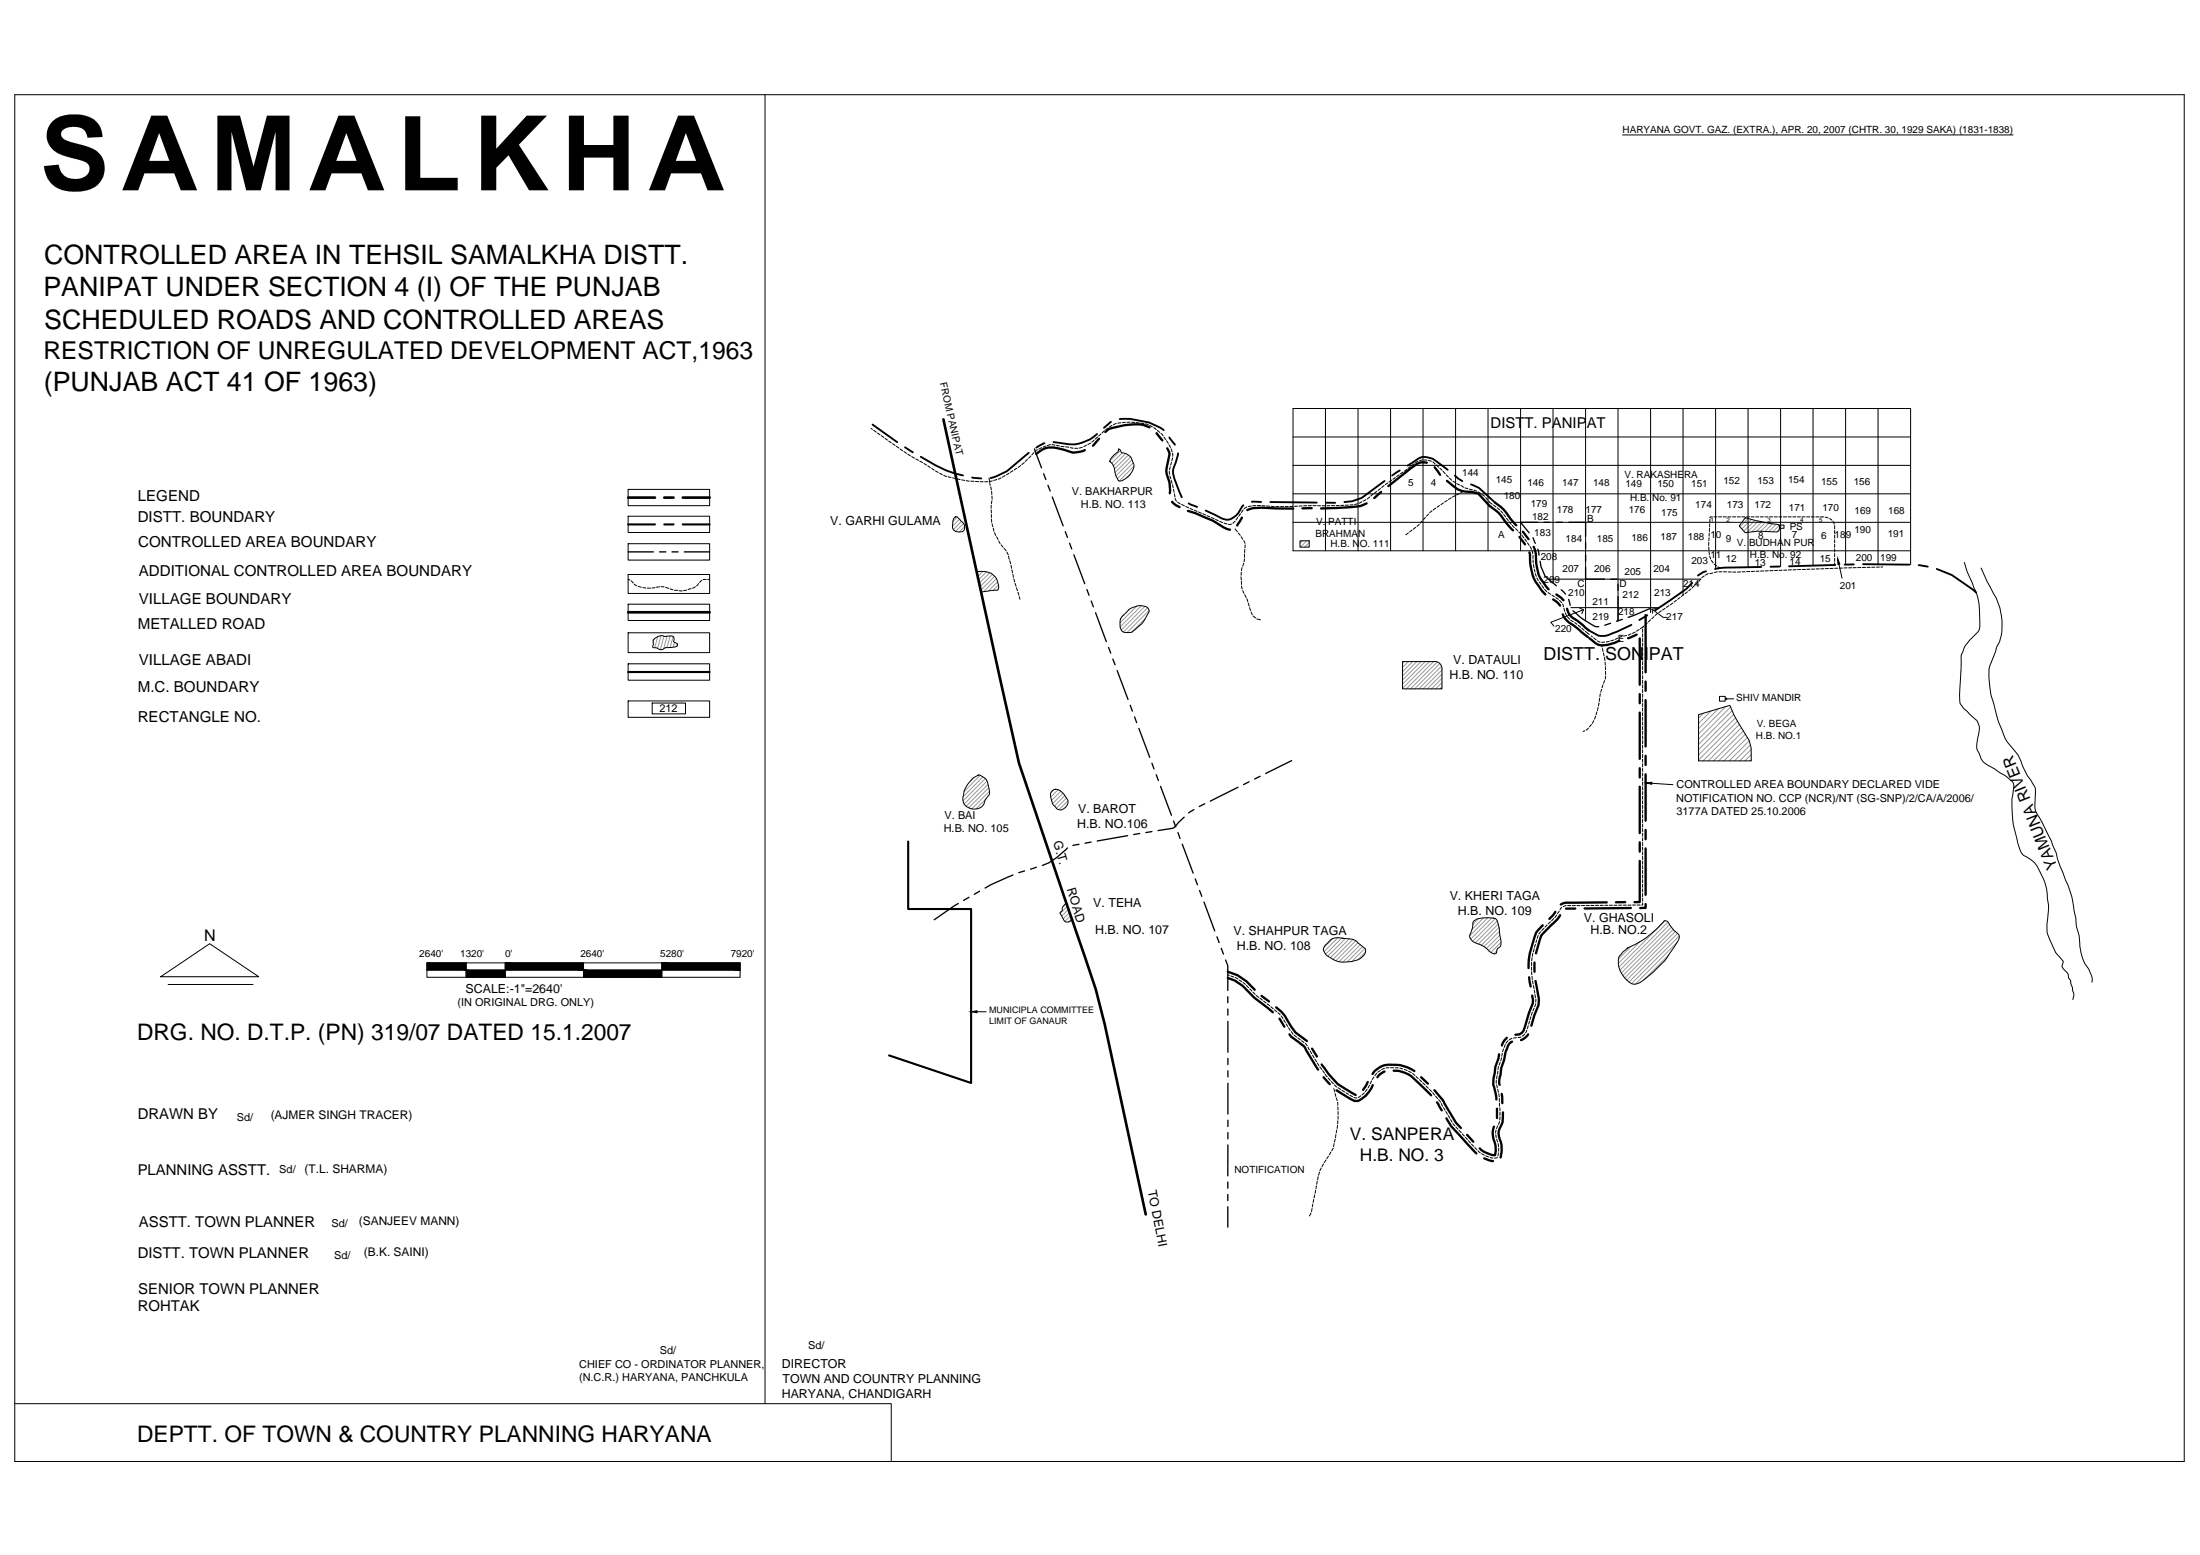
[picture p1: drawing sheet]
<svg xmlns="http://www.w3.org/2000/svg" width="841mm" height="594mm" viewBox="0 0 841 594" stroke-linecap="round" stroke-linejoin="round" font-family="sans-serif">
<!-- layer: Distric Boundary -->
<g fill="none" stroke="#000" stroke-width=".72">
<path d="M333.6 162.2l9.4 6.7M346 170.9l3 1.9M352 174.5a43.6 43.6 0 0 0 16.1 7.1M393.2 173l-8.3 7-4.2 2.1-2.1 .5M399.3 169.3l-3.1 1.7M419.4 165.8a14.9 14.9 0 0 1-14.7 3.3l-2-.2M424.7 161.1l-2.7 2.3M428 160.1l.9-.1a26.3 26.3 0 0 1 15.8 4.2l.2 .1M447 167.1l2.2 2.8M450.3 173.2l-.8 3.5a6.5 6.5 0 0 0-.5 6.2l2.8 7.1M535.1 179.7l-2.9 2M538.1 177.9l1.7-1a6.7 6.7 0 0 1 9.3-.6l4.3 3.2"/>
<path d="M371.6 182.4l3.5 .4M454.4 192.3l3.2 1.4M475.3 193l-.4 .4a6.8 6.8 0 0 1-6.3 5.1l-1.4-.4-6.3-3M478.6 191.7l3.5 .1M485.6 191.8l17.8 .2M506.9 192.1h3.5M529.3 183.8l-8.8 6.4-3.6 1.3-3 .3M556.2 181.7l2.8 2.1M562.3 185.1l3.1 1.3 6.1 5.6M652.2 218.3l-1.2 .3-1.9 1.3M673.3 216.6l-14.1 .3-3.6 .5M680.4 216.4l-3.6 .1"/>
<path d="M701.6 215.8l-17.7 .6M708.7 215.6l-3.5 .1M712.2 215.5l17.7 .2M733.5 215.9l3.5 .6M740.4 217.4l5.8 2.3 9.3 6.7M623.7 238.7l-5.6 2.6a11.7 11.7 0 0 1-7 1.6l-3.7-2.1M629.7 235.1l-3 1.8M646.9 222.7l-2.2 2.3-12 8.2"/>
</g>
<!-- layer: ADDITIONAL CONTROLLED AREA BOUNDARY -->
<g fill="none" stroke="#000" stroke-width=".51">
<path d="M395.4 171.5l2.8 7.3M399 181l.8 2.2M400.6 185.4l.9 2.2M402.3 189.9l4.1 11M587.9 199.5h-6.6l3.3 4.1M590.3 199.5h2.3M595 199.5h2.3M599.7 199.5h6.4v5.4M240.1 210.8h9.7M252.2 210.8h2.3M256.9 210.8h2.3M261.6 210.8h9.7"/>
<path d="M407.2 203.1l.9 2.2M408.9 207.5l.8 2.2M410.5 211.9l4.2 11.1M586 205.4l.9 2.2M587.9 209.8l.5 2.3M588.7 214.4l.4 2 1.6 3.8 4.3 3.6M606.1 216.7v4.6h7.3M606.1 207.3v2.3M606.1 212v2.4M415.5 225.2l.8 2.2M417.2 229.6l.8 2.2M418.8 234.1l4.1 11"/>
<path d="M596.8 225.3l1.7 1.7M599.7 229l.6 2.3M601.3 233.4a29.8 29.8 0 0 0 9 6h.9M615.7 238.1l-2.2 .8M615.8 221.3h2.3M618.5 223.2v2.3M618.5 227.9v9.3M620.2 236.6l-2.2 .7M631 232.4l-8.6 3.5M423.8 247.3l.8 2.2M425.4 251.8l.9 2.2M427.1 256.2l4.1 11"/>
<path d="M432.1 269.4l.8 2.3M433.7 273.9l.8 2.2M435.4 278.3l4.1 11M440.4 291.6l.8 2.2M442 296l.8 2.2M477.5 298.7l-2.1 1M481.7 296.6l-2.1 1M493.7 290.6l-9.9 4.9M431.1 319.3l-11.6 2M435.7 318.4l-2.3 .4M440.4 317.7l-2.4 .4M443.7 300.4l4.1 11.1"/>
<path d="M448.6 313.7l.9 2.2M450.3 318.1l.8 2.2M452.7 312.2l-2.2 2.1a4.3 4.3 0 0 1-2.3 2.2l-5.5 .8M456.4 309.3l-2 1.3M460.6 307.1l-2.2 1M473.3 300.8l-10.6 5.3M387.2 334.3l-8.5 3.8-2.1 1.2M391.7 332.7l-2.3 .7M396.2 331.3l-2.2 .7M408.1 324a26.5 26.5 0 0 1-9.6 6.7M412.5 322.6l-2.4 .4M417.1 321.7l-2.3 .4"/>
<path d="M452 322.5l4.1 11.1M456.9 335.8l.9 2.2M366.3 345.2l-9.2 6.2M370.4 342.8l-2 1.2M374.5 340.5l-2 1.2M458.6 340.2l.8 2.2M460.3 344.6l4.1 11.1M465.2 357.9l.9 2.2M466.9 362.3l.8 2.2M468.5 366.8l.9 2.1v9.5M469.4 380.8v2.3M469.4 385.5v2.3"/>
<path d="M469.4 390.2v11.8M469.4 409.1v2.4M469.4 404.4v2.3M469.4 413.8v11.8M469.4 437.4v11.8M469.4 428v2.3M469.4 432.7v2.4M469.4 451.6v2.4M469.4 456.3v2.4M469.4 461v7.8"/>
</g>
<!-- layer: VILLAGE ABADI -->
<g fill="none" stroke="#989898" stroke-width=".38">
<path d="M428.3 172.1l-4 4M429 173l-4 4M430.3 173.3l-4.7 4.7M431.3 173.9l-5.2 5.2M432.2 174.6l-5.9 5.9M432.7 175.7l-6.1 6.1M433.2 176.8l-6 6.1M433.5 178.1l-5.6 5.7M366 197.6l-1.7 1.7M366.8 198.4l-2.7 2.6M367.6 199.2l-3.1 3.1M432.1 181.1l-1.4 1.4"/>
<path d="M668.3 198.1l-3.1 3.1M668.5 199.5l-2.6 2.6M669.6 198.4l-1.2 1.1M670.2 199.5l-2 2M670.8 198.8l-.8 .7M671.8 199.5l-3.6 3.6M672.1 199.1l-.5 .4M673.4 199.5l-3.7 3.7M673.5 199.3l-.3 .2M674.9 199.6l-3.4 3.3M676.2 199.9l-3.1 3.1M368.4 200l-3.1 3"/>
<path d="M368.7 201.2l-2 2M374 218.3l-.5 .6M375.7 218.3l-1.9 1.9M377.1 218.5l-3.1 3.1M378.3 218.8l-4 4.1M379.4 219.4l-4.8 4.8M498 206.6l-1 1M499.5 206.6l-2.4 2.4M500.5 207.3l-1.8 1.7M500.5 208.9l-.1 .1M668.2 201.3l-1.6 1.6M668.2 202.9l-.5 .5"/>
<path d="M677.6 200.1l-2.9 3M679 200.3l-2.8 2.8M680.1 202.3l-.8 .9M680.2 200.7l-2.5 2.5M380.3 220.2l-5.4 5.3M380.9 221.1l-4.9 4.9M381.4 222.3l-3.6 3.5M381.5 225.3l-.1 .1M381.7 223.5l-2 2M429.6 234.9l-.8 .8M431.7 232.8l-.5 .5M434.5 231.6l-6.3 6.3"/>
<path d="M436.3 231.4l-8.1 8.1M437.7 231.7l-9.1 9M437.8 236.4l-5.2 5.1M438.7 232.2l-9.2 9.3M439.3 233.2l-8.5 8.5M250 244.2l-.3 1.2M251.4 243.2l-1.1 4.3M252.7 242.9l-1.3 4.8M253.8 243.1l-1.4 5.1M255 243.1l-1.3 4.8M256.2 243l-1.2 4.4M257.3 243.1l-1.1 4.3"/>
<path d="M257.9 245.4l-.5 1.9M258.9 246l-.3 1M536.8 252.8l-.6 .6M538.4 252.8l-2.2 2.2M540 252.8l-3.8 3.8M541.6 252.8l-5.4 5.4M543.2 252.8l-7 7M544.8 252.8l-8.6 8.6M546.4 252.8l-10.2 10.2M548 252.8l-10.4 10.4M549.5 252.9l-10.3 10.3M550.4 253.5l-9.6 9.7"/>
<path d="M551.1 254.5l-8.7 8.7M551.2 255.9l-7.2 7.3M551.2 257.5l-5.6 5.7M551.2 259.2l-4 4M551.2 260.8l-2.4 2.4M551.2 262.4l-.8 .8M651.2 272.5l-1.9 1.9M654 271.6l-4.7 4.8M656.9 270.8l-7.6 7.6M659.7 269.9l-10.4 10.5M661.6 270.1l-12.3 12.3M662.1 271.5l-12.8 12.9"/>
<path d="M662.7 273l-13.4 13.4M663.5 274.3l-14.2 14.1M664.2 275.5l-14.9 14.9M664.9 276.8l-13.9 13.9M665.7 278l-12.7 12.7M666.5 279.3l-11.5 11.4M372.2 297.1l-1 1M374.7 296.2l-6.1 6.2M375.7 296.8l-7.5 7.6M376.7 297.4l-8.6 8.6M377.3 298.4l-8.7 8.8M377.7 299.7l-8.4 8.3"/>
<path d="M667.2 280.5l-10.2 10.2M668 281.8l-9 8.9M668.7 283l-7.7 7.7M669.1 284.6l-6.1 6.1M669.4 286.3l-4.4 4.4M669.5 288.3l-2.4 2.4M669.5 290.3l-.4 .4M376.9 305.3l-3.8 3.8M378 301l-7.7 7.6M378.2 302.3l-6.7 6.7M402.9 301.7l-1.2 1.2M404.5 301.7l-2.8 2.8"/>
<path d="M405.5 302.2l-3.5 3.6M406.3 303.1l-3.9 3.9M407 303.9l-3.9 4M407.7 304.9l-3.9 3.9M408.3 305.9l-3.4 3.4M407.6 345l-1 1M408.1 346.2l-2.8 2.8M408.5 347.4l-2.6 2.6M408.9 348.6l-2.4 2.5M409.3 349.8l-2.2 2.2M409.7 351l-1.2 1.2M509.5 358.6l-3.4 3.4"/>
<path d="M511.4 358.3l-5.2 5.2M512.9 358.4l-6.2 6.2M514.4 358.5l-6.8 6.8M515.8 358.7l-7.2 7.2M517.2 358.9l-7.6 7.6M518.3 359.4l-7.6 7.6M565.2 350.9l-2.2 2.2M567.1 350.7l-4.4 4.4M568.8 350.6l-7 7M570.3 350.7l-8.1 8.1M571.6 350.9l-8.6 8.7M572.4 351.8l-8.4 8.4"/>
<path d="M572.7 353l-7.5 7.7M573.1 354.3l-6.8 6.8M573.2 355.8l-5.9 5.9M573.4 357.2l-5.1 5.2M573.6 358.5l-4.5 4.7M627 359.7l-8.3 8.3M636.6 351.7l-17.7 17.7M637.6 352.3l-18.3 18.4M638.3 353.3l-18.5 18.4M639 354.2l-18.5 18.5M639.6 355.1l-18.5 18.5M640.4 355.9l-18.5 18.5"/>
<path d="M641.2 359.9l-16 16.1M641.3 356.6l-18.6 18.6M641.9 357.6l-18.1 18.2M519.1 360.2l-7.2 7.2M520 360.9l-6.7 6.7M520.9 361.6l-5.9 5.9M521.8 362.3l-4.9 5M522 363.7l-3 3M572.2 363.2l-1.2 1.2M573.8 360l-3.9 3.9M623.6 361.5l-4.8 4.9M637.9 364.8l-9.5 9.5"/>
</g>
<!-- layer: CONTROLLED AREA BOUNDARY -->
<path d="M360.7 160.2l28.8 131.3 29.4 86.4 3.4 13.5 15.7 72.6M240.1 233.9h31.2" fill="none" stroke="#000" stroke-width="1"/>
<!-- layer: M.C. BOUNDARY -->
<path d="M240.1 256.7h31.2M347.2 321.5v25.8h24v66.5l-31.3-10.6" fill="none" stroke="#000" stroke-width=".8"/>
<!-- layer: CONTROLLED AREA BOUNDARY -->
<g fill="none" stroke="#000" stroke-width=".89">
<path d="M414.7 171.9l-.5 .3a7.7 7.7 0 0 1-6.1 .1l-2.2-.7a9.3 9.3 0 0 0-9.8 1.8M420.1 167.6l-2.3 2.7M439.4 163.3a14.6 14.6 0 0 0-10.8-.6l-4.7 1.2-1.4 1.1M442.1 165.5l2.2 2.8M446.2 171.3l.2 .4a3.3 3.3 0 0 1 .3 3.6l-.8 4 .1 1.9a13.4 13.4 0 0 1 1.3 6.9l-.1 .4M545.4 176.8a4.8 4.8 0 0 0-4.8 1.2l-9.9 7.7M548.4 178.5l2.1 2.9M448.1 191.7l1.4 1.3 1.4 .7M454.1 195.2a62.4 62.4 0 0 1 14.7 6.8l1.4 .4M474.8 197.8l-1.8 3M494.4 194.3l-12.2-.3-3 .1-2.4 .8M501.5 194.2h-3.6"/>
<path d="M522.4 192.3l-2.3 1-2.3 .3-12.8 .7M528 187.9l-2.7 2.4M553.1 183.7l3 2.4a12 12 0 0 0 7.1 2l2 .6a31.9 31.9 0 0 0 7.8 7.3l2.7 3.7 2.7 2.9M571.5 192a16.7 16.7 0 0 1 6 6.3l2.1 2.4M580.9 205.1l2.1 2.9M582.2 203.1l2.1 2.9M584.7 211.1l.2 .8a18.6 18.6 0 0 0 5.9 15.2M586.3 208.9a8.4 8.4 0 0 1 .9 4.5 15.7 15.7 0 0 0 4.8 11.8M593.7 229l1.6 1.1 1.1 1.3M595 227.1l1.8 1.3 .9 .9M597.4 234.7a7.4 7.4 0 0 0 4.2 4.3l5.4 4.4M599.1 232.6a5.9 5.9 0 0 0 3.8 4.5l4.5 3.7"/>
<path d="M629.1 235v21.9M607.6 243.8l1.1 .9a6.3 6.3 0 0 0 7.6 1.2l2.7-1.1M625.7 242.4l-3.3 1.4M626.8 243.9v17.7M626.8 265.2v3.5M626.8 272.2v17.7M629.1 260.4v3.5M629.1 267.5v17.7M626.8 293.5v3.5M629.1 288.7v3.6M629.1 295.8v17.7M626.8 300.6v17.7"/>
<path d="M629.1 317.1v3.5M626.8 328.9v15.7l-1.9 .1M626.8 321.8v3.6M629.1 324.1v17.8M589.8 353.5a11 11 0 0 0-4 7.2 23.4 23.4 0 0 0-1.5 9.2M594.6 348.3l-2.3 2.8M596.4 349.7l-1.1 1.6-4.5 4.4a7.4 7.4 0 0 0-2.8 5.6l-.8 2.9M602.2 347.1l-3.5 .1M614.2 344.7l-12.8 .2a5.9 5.9 0 0 0-4.7 .7M621.3 344.7h-3.6M623.5 346.9l-17.7 .2M629.1 345.4v1.5h-2.1"/>
<path d="M469.4 373.6l2.6 1 3 2 4.5 4.6 7.1 5.5M469.4 371.2l3.6 1.4 3.5 2.3 3.2 3.2M584.6 373.4l.5 3.5M586.6 367.7v3.5M587 374.8a31.5 31.5 0 0 1 1.2 9l-1.6 4-1.2 4.1M482.3 380.5l2.8 2.1M487.9 384.8a18 18 0 0 1 5.6 7.3l1.7 2.3 4.4 3.3M489.1 389.2l1.9 3M492.9 395.2l.7 .9 3.1 2.2a4.9 4.9 0 0 1 2.6 2.9l4.6 7.5M576 396.5l-.9 1-1 1.9M578 398a3.1 3.1 0 0 0-1.7 2.2l-2.4 7.9-.7 4.4 .1 2M584.2 395.2l-1 1.2-1.7 1"/>
<path d="M585.7 380.4l.2 3-1.4 3.7-1.6 5.2a3.3 3.3 0 0 1-3.6 3M501.6 400.6l1.8 3M505.3 406.7l2.5 3.5a17.2 17.2 0 0 0 7.2 6.2l3.3 1.9M506 411.6l2.4 2.6M522.9 413.4l-1.8 3M524.8 414.6l-1.5 2.5a7.5 7.5 0 0 1-4.9 3.5l-2-.7-5.5-3.4M529.3 409.3l-1.6 1-1.1 1.3M532.8 409.1a12.1 12.1 0 0 1 6.6 1.9l7.7 7.5M540.7 409.2a14.5 14.5 0 0 0-12.4-1.9 8.4 8.4 0 0 0-3.6 3M543.3 411.6l2.6 2.4M548.4 416.5l.1 .1a26.3 26.3 0 0 1 5.4 7.8l2.7 4.5 1.9 2M573.1 402.8l-.3 1.6-1.2 3.2-.7 4.6a7 7 0 0 0 .6 4.4l.5 3.5"/>
<path d="M574.1 417.9l.2 3.6M549.4 421.2l1.8 3M552.9 427.3l1.9 3 9.6 10.4M560.8 433.6l2.4 2.6M571.1 430.4a8.4 8.4 0 0 0 .5 6.6l.2 2.8-.2 1.5a9.6 9.6 0 0 1-5.9-2.6M572.3 423.6v3.5M574.6 425l-.1 .9a7.7 7.7 0 0 1-1.4 5.6 6.4 6.4 0 0 0 .7 4.9 10.9 10.9 0 0 1-.2 5.8M567.4 442.5l3.4 1.1"/>
</g>
<!-- layer: Village Boundary -->
<g fill="none" stroke="#000" stroke-width=".38">
<path d="M333 163.7l.5 .3M334 164.4l1 .7M335.4 165.4l1 .7M336.9 166.4l.9 .7M338.3 167.5l1 .6M339.7 168.5l1 .7M341.2 169.5l1 .7M342.7 170.5l.9 .7M344.1 171.6l1 .6M345.6 172.5l1 .7M347 173.6l1 .5M348.5 174.4l1.1 .6"/>
<path d="M350.1 175.3l1 .6M351.6 176.2l1.1 .5M353.2 177.1l1 .6M354.7 178l1 .6M356.2 179l.9 .6M357.6 179.9l1.1 .6M387.2 179.8l-1 .7M388.7 178.9l-1 .6M390.2 177.9l-1 .6M391.6 176.7l-1 .8M392.8 175.5l-.9 .8M394.1 174.2l-.9 .9"/>
<path d="M395.2 172.9l-.8 .9M396.6 171.8l-.9 .7M398.2 171.1l-1.1 .5M399.9 170.4l-1.1 .4M401.5 169.9l-1.1 .3M402.1 169.9l1.2 .1M403.9 170.2l1.1 .2M405.6 170.5l1.2 .2M407.3 170.7l1.2 .2M409.1 171l1.2 .2M410.9 171.3h1.1M413.7 170.9l-1.1 .3"/>
<path d="M415.3 170.1l-1 .5M416.9 169.3l-1 .5M418.3 168.1l-.9 .8M419.6 166.9l-.9 .9M420.9 165.8l-.9 .8M422.2 164.6l-.9 .8M423.6 163.5l-.9 .7M425.1 162.5l-1 .7M426.7 161.8l-1.1 .4M428.5 161.5l-1.2 .2M430.2 161.4l-1.2 .1M432 161.3h-1.2"/>
<path d="M432.6 161.3l1.2 .1M434.3 161.4l1.2 .2M436.1 161.7l1.2 .2M437.8 162l1.2 .2M439.5 162.5l1 .6M441 163.4l1 .7M442.4 164.5l1 .7M443.8 165.6l.8 .8M444.9 166.9l.7 1M446 168.4l.6 1M446.9 169.9l.6 1M447.4 178.3l-.3 1.2"/>
<path d="M447.7 171.5l.4 1.1M447.8 176.6l-.3 1.1M448.2 173.1l.1 1.2M448.3 174.9l-.4 1.2M537.8 179.3l-1 .7M539.2 178.3l-1 .7M540.6 177.2l-1 .7M542.1 176.2l-1 .7M543.8 175.7l-1.2 .4M544.3 175.8h1.2M546.1 175.8l1.1 .5M547.8 176.5l.9 .8"/>
<path d="M549.1 177.7l.9 .8M550.4 178.8l.9 .8M359.2 180.8l1 .5M360.8 181.6l1.1 .4M362.4 182.1l1.2 .3M364.2 182.6l1.1 .2M365.9 183l1.1 .2M367.6 183.3l1.2 .2M369.4 183.6l1.1 .2M371.1 183.8l1.2 .1M372.9 183.9l1.2 .1M374.7 184l1.1 .1"/>
<path d="M376.4 184.1h1.2M378.1 182.7l.2 1M378.3 184.3l.2 1.1M378.7 186l.3 1.1M378.9 194.8l.1 1.2M378.9 193v1.2M379 196.6v1.1M379 198.3l.1 1.2M379.1 187.7l.1 1.2M379.2 189.5l.1 1.2M379.2 191.3l-.2 1.1M379.4 183.7l-1.2 .3"/>
<path d="M381.1 183.2l-1.2 .3M382.7 182.6l-1.1 .4M384.2 181.7l-1 .6M385.8 180.8l-1.1 .6M447 180.1l.1 1.1M447.2 181.8l.4 1.1M447.7 183.5l.3 1.1M448.2 185.2l.3 1.1M448.6 186.9l.2 1.2M449 188.7l.2 1.1M449.3 190.4l.5 1.1M450.2 191.8l1 .7"/>
<path d="M451.7 192.7l1.1 .5M453.3 193.5l1.1 .5M454.9 194.3l1.1 .4M456.5 194.9l1.1 .5M458.2 195.6l1.1 .5M459.8 196.3l1.1 .5M461.4 197l1.1 .5M463.1 197.7l1.1 .5M464.7 198.4l1 .6M466.3 199.2l1.1 .4M467.9 199.8l1.2 .4M472.2 199.1l-.9 .8"/>
<path d="M473.2 197.7l-.7 1M474.2 196.2l-.7 1M475.2 194.8l-.6 1M476.6 193.7l-1 .6M478.3 193.3l-1.1 .2M478.9 193.2h1.2M480.7 193.2h1.2M482.4 193.2l1.2 .1M484.2 193.3l1.2 .1M486 193.4l1.1 .1M487.7 193.5h1.2M489.5 193.5h1.2"/>
<path d="M491.3 193.5h1.2M494.3 193.4l-1.2 .1M496 193.4h-1.2M497.8 193.3l-1.2 .1M499.5 193.2h-1.1M500.1 193.2h1.2M501.9 193.2h1.2M503.7 193.2h1.1M505.4 193.2h1.2M508.4 193.2h-1.2M510.2 193.2h-1.2M512 193.1l-1.2 .1"/>
<path d="M512.5 193.1h1.2M515.5 193h-1.2M517.2 192.9h-1.1M519 192.5l-1.2 .2M520.6 191.7l-1.1 .6M522.2 190.9l-1.1 .6M523.6 189.9l-.9 .8M524.9 188.8l-.9 .7M526.3 187.7l-.9 .7M527.7 186.6l-.8 .8M529.1 185.5l-.9 .8M530.6 184.5l-1 .7"/>
<path d="M532 183.4l-1 .7M533.5 182.4l-1 .7M534.9 181.4l-1 .7M536.3 180.4l-.9 .6M543.7 199l-.8 .8M544.9 197.7l-.8 .8M546.1 196.4l-.7 .8M547.4 195.1l-.9 .8M548.9 194.1l-1 .7M550.3 193.2l-1 .6M551.7 180.1l.8 .9M551.8 192.1l-1 .7"/>
<path d="M552.8 181.4l.9 .8M553.3 191.2l-1 .6M554.1 182.7l.9 .8M554.8 190.2l-1.1 .6M555.4 183.8l1 .5M556.3 189.3l-1 .6M556.9 184.8l1.1 .5M557.9 188.5l-1.1 .6M558.5 185.5l1 .7M559.4 187.7l-1 .5M560 186.4l1.1 .3M561.7 186.9l1.2 .2"/>
<path d="M563.4 187.3l1.1 .4M565.1 187.9l1 .7M566.6 188.9l.9 .7M567.9 190.1l.8 .9M569.1 191.4l1.4 1.2M571 193l.9 .7M572.4 194l.9 .8M573.7 195.2l.8 .9M574.9 196.5l.6 1M575.9 198l.7 1M577 199.4l.7 .9M653.7 198.3l-.1 1.2"/>
<path d="M654.6 197.5h-.9v.3M655.2 197.5h1.2M657 197.5h1.2M658.8 197.5h1.1M660.5 197.5h1.2M662.3 197.5h1.2M664.1 197.5h1.1M665.8 197.5h1.2M667.6 197.5h1.2M669.4 197.5h1.2M671.2 197.5h1.2M672.9 197.5h1.2"/>
<path d="M674.7 197.5h1.2M676.5 197.5h1.1M678.2 197.5h1.2M680 197.5h1.2M681.8 197.5h1.2M683.6 197.5h1.2M685.3 197.5h1.2M687.1 197.5h1.2M688.9 197.5h1.1M690.6 197.5h1.2M692.4 197.5h1.2M694.2 197.5h1.2"/>
<path d="M696 197.5h1.1M697.7 197.6l1.2 .3M699.4 198.1l.9 .7M700.8 199.2l.4 1.1M240.1 219.5h31.2v7.2h-31.2zM379.2 200.1l.3 1.1M379.7 201.8l.3 1.1M380.2 203.5l.5 1.1M381 205.1l.5 1M381.8 206.7l.5 1M382.7 208.1l.8 1M383.9 209.5l.7 .9"/>
<path d="M384.9 210.9l.5 1.1M385.5 212.5l.3 1.2M386 214.2l.3 1.2M386.5 216l.2 1.1M386.8 217.7l.3 1.1M387.2 219.4l.2 1.2M470.8 200.2l-1.2 .1M472.2 202l.8 1.2M473.4 203.7l.7 .8M474.4 205l.7 1M474.5 218.6l-.1 1.2M474.8 216.9l-.2 1.1"/>
<path d="M475.5 206.5l.4 1.1M475.5 215.2l-.4 1.1M475.7 213.5l-.1 1.2M475.8 211.7v1.2M475.9 209.9l-.1 1.2M476 208.2l-.1 1.1M538.4 203.6l-1 .7M539.8 202.5l-.9 .7M541.2 201.5l-.9 .7M542.6 200.3l-.9 .8M578.1 200.7l.8 .9M579.4 202l.8 .8"/>
<path d="M580.6 203.2l.9 .8M581.8 204.5l.7 1M582.9 205.9l.7 1M583.9 207.4l.7 1M584.9 208.8l.6 1.1M585.7 210.4l.2 1.2M586 213.9l.1 1.2M586 212.2v1.1M586.2 215.7l.2 1.2M586.5 217.4l.3 1.2M586.9 219.1l.4 1.1M653 219.2l-1 .5"/>
<path d="M653.2 208.9l.1 1.2M653.3 207.2l-.1 1.2M653.3 210.7l.1 1.2M653.3 205.4v1.2M653.4 203.7l-.1 1.1M653.5 201.9v1.2M653.6 212.5l.4 1.1M653.6 200.1v1.2M654.2 214.1l.7 .9M654.8 218.9l-1.2 .2M655.3 215.5l1 .7M656.5 218.5l-1.1 .2"/>
<path d="M656.7 216.6l.7 .4M658.3 218.4l-1.2 .1M658.9 218.5h1.2M660.7 218.5h1.2M662.4 218.6h1.2M665.4 218.5l-1.2 .1M667.1 218.4l-1.1 .1M668.9 218.3l-1.2 .1M670.7 218.3h-1.2M672.4 218.2l-1.1 .1M674.2 218.1l-1.2 .1M676 218l-1.2 .1"/>
<path d="M677.8 218h-1.2M679.5 217.9l-1.1 .1M681.3 217.8l-1.2 .1M683.1 217.8h-1.2M684.8 217.7h-1.1M686.6 217.7h-1.2M688.4 217.6h-1.2M690.1 217.5l-1.1 .1M691.9 217.5h-1.2M693.7 217.4l-1.2 .1M695.5 217.3l-1.2 .1M697.2 217.3h-1.1"/>
<path d="M699 217.2h-1.2M700.8 217.2h-1.2M701.3 200.9l.1 1.1M701.4 208v1.1M701.4 206.2v1.2M701.4 204.4v1.2M701.4 202.6v1.2M701.4 209.7v1.2M701.4 211.5v1.2M701.4 213.3v1.1M701.4 215v.8M702.5 217.1h-1.1"/>
<path d="M704.3 217l-1.2 .1M706.1 216.9l-1.2 .1M707.9 216.9h-1.2M709.6 216.9h-1.2M711.4 216.8l-1.2 .1M713.2 216.8h-1.2M714.9 216.7l-1.1 .1M716.7 216.7h-1.2M718.5 216.6l-1.2 .1M719.7 216.6h-.7M240.1 221.3l.7 .3M241.3 221.9l.8 .8"/>
<path d="M242.5 223.2l1 .6M244 224l1.1 .4M245.7 224.5l1.2 .1M247.5 224.7h1.1M250.4 224.5l-1.2 .2M252.2 224.2l-1.2 .2M252.7 224.1l1.2 .1M254.5 224.4l1.1 .4M256.1 224.9l1.2 .4M257.8 225.5l1.2 .1M259.6 225.7h1.2M262.5 225.4l-1.2 .3"/>
<path d="M264.2 224.9l-1.1 .3M265.8 224.2l-1 .5M267.1 223l-.8 .8M268.3 221.7l-.9 .8M270 221.4h-1.2M270.6 221.4l.7 .1M387.6 221.2l.3 1.1M388 222.9l.4 1.1M388.6 224.6l.3 1.1M389.1 226.3l.4 1.1M389.7 228l.2 .9M474.4 220.4l.1 1.2"/>
<path d="M474.6 222.1v1.2M474.7 223.9l.2 1.1M475.1 225.6l.4 1.1M475.8 227.2l.6 1M476.6 228.8l.4 1.1M477.2 230.4l.3 1.2M477.7 232.1l.4 1.1M478.3 233.8l.4 1.1M479.1 235.4l.9 .7M480.5 236.4l1.4 .4M587.5 220.8l.6 1M588.4 222.3l.7 1"/>
<path d="M589.5 223.8l.6 .9M590.5 225.2l.8 .8M591.8 226.4l1 .6M593.3 227.4l.9 .6M594.8 228.3l.9 .7M596.2 229.3l.8 .9M597.3 230.7l.4 1.1M597.9 232.4l.3 1.1M598.4 234.1l.5 1M599.2 235.6l.8 .9M600.4 236.9l1 .6M602 237.9l.9 .6"/>
<path d="M603.3 238.9l1 .7M627.9 239.8v-.2l-.8 .6M628.5 239.2l-.6 .4M629.7 238l-.8 .8M631 236.8l-.9 .8M632.3 235.6l-.8 .8M633.6 234.4l-.9 .7M635.1 233.4l-1 .6M636.5 232.4l-.9 .7M638 231.4l-1 .7M639.5 230.4l-1 .7M640.9 229.3l-.9 .7"/>
<path d="M642.3 228.2l-.9 .8M643.7 227.1l-.9 .8M645.1 226.1l-.9 .7M646.4 224.9l-.8 .8M647.8 223.7l-.9 .9M649 222.5l-.8 .8M650.2 221.2l-.8 .9M651.5 220l-.9 .8M604.7 240l.9 .8M606.1 241.2l1.5 1.2M608.3 242.9l.5 .4M609.2 243.7l1 .8"/>
<path d="M610.6 244.8l1.1 .5M612.3 246.5l.2 .7M612.6 247.8l.2 1.1M613 249.5l.2 1.1M613.3 251.2l.3 1.2M613.4 245.3l-1.1 .1M613.4 260l-.4 1.1M613.6 253l.1 1.2M613.7 254.7l.1 1.2M613.8 256.5v1.2M613.8 258.3l-.2 1.1M615.2 245l-1.2 .3"/>
<path d="M616.9 244.5l-1.1 .3M618.5 243.8l-1.1 .5M620.1 243.1l-1.1 .4M621.8 242.8l-1.1 .2M623.5 242.1l-1.1 .5M625.1 241.5l-1.1 .5M626.6 240.5l-1 .7M627.9 240.4v1.2M627.9 242.2v1.2M627.9 244v1.1M627.9 245.7v1.2M627.9 247.5v1.2"/>
<path d="M627.9 249.3v1.2M627.9 251v1.2M627.9 252.8v1.2M627.9 254.6v1.2M627.9 256.4v1.1M627.9 258.1v1.2M627.9 259.9v1.2M605.8 279.2l-.6 .2M607.2 278.2l-.8 .8M608.4 276.8l-.8 .9M609.3 275.3l-.6 1M610 273.7l-.5 1.1"/>
<path d="M610.5 272l-.4 1.1M610.9 270.3l-.3 1.1M611.3 268.5l-.2 1.2M611.5 266.8l-.2 1.2M611.8 265l-.2 1.2M612.3 263.3l-.4 1.1M612.8 261.6l-.3 1.1M627.9 261.6v1.2M627.9 263.4v1.2M627.9 265.2v1.2M627.9 267v1.2M627.9 268.8v1.1"/>
<path d="M627.9 270.5v1.2M627.9 272.3v1.2M627.9 274.1v1.1M627.9 275.8v1.2M627.9 277.6v1.2M627.9 279.4v1.2M627.9 281.2v1.1M627.9 282.9v1.2M627.9 284.7v1.2M627.9 286.5v1.1M627.9 288.2v1.2M627.9 290v1.2"/>
<path d="M627.9 291.8v1.2M627.9 293.6v1.1M627.9 295.3v1.2M627.9 297.1v1.2M627.9 298.9v1.1M627.9 300.6v1.2M627.9 302.4v1.2M627.9 304.2v1.1M627.9 305.9v1.2M627.9 307.7v1.2M627.9 309.5v1.2M627.9 311.3v1.1"/>
<path d="M627.9 313v1.2M627.9 314.8v1.2M627.9 316.6v1.1M627.9 318.3v1.2M627.9 320.1v1.2M627.9 321.9v1.2M627.9 323.7v1.2M627.9 325.4v1.2M627.9 327.2v1.2M627.9 329v1.1M627.9 330.7v1.2M627.9 332.5v1.2"/>
<path d="M627.9 334.3v1.2M627.9 336.1v1.1M627.9 337.8v1.2M627.9 339.6v1.2M587.5 359.1l-.4 1.1M588 357.4l-.4 1.1M589 356l-.8 .9M590.2 354.7l-.8 .8M591.5 353.4l-.9 .8M592.7 352.2l-.8 .8M594 350.9l-.9 .9M595.1 349.6l-.7 .9"/>
<path d="M596.1 348.1l-.7 1M597 346.7l-.6 .9M598.7 346l-1.1 .4M599.3 346h1.2M601.1 346h1.1M602.8 346h1.2M605.8 345.9l-1.2 .1M606.4 345.9h1.1M608.1 345.9h1.2M609.9 345.9h1.2M611.7 345.9h1.2M614.6 345.8l-1.1 .1"/>
<path d="M615.2 345.8h1.2M617 345.8h1.2M619.9 345.8h-1.1M620.5 345.8h1.2M622.3 345.8h1.2M624.1 345.8h1.1M625.8 345.8h1.2M627.9 344.9v.9h-.3M627.9 341.4v1.1M627.9 343.1v1.2M469.4 372.4l.6 .2M470.5 372.9l1.1 .4"/>
<path d="M472.2 373.5l1 .5M473.7 374.4l1 .6M475.2 375.4l.9 .7M476.5 376.5l.8 .8M477.7 377.8l.9 .8M479 379l.8 .9M585.5 371.2l.1 1.2M585.5 369.5v1.2M585.5 367.7v1.2M585.7 373l.1 1.2M585.7 365.9l-.2 1.2M585.9 374.8l.2 1.1"/>
<path d="M586 364.2l-.2 1.2M586.2 376.5l.2 1.1M586.5 378.2l.2 1.2M586.5 362.5l-.3 1.1M586.8 380l.2 1.2M587 360.8l-.4 1.1M480.2 380.3l1 .7M481.6 381.4l1 .7M483 382.5l1 .7M484.4 383.5l1 .7M485.8 384.6l.9 .8M487.2 385.8l.9 .7"/>
<path d="M488.5 386.9l.9 .8M489.8 388.2l.6 .9M490.7 389.6l.7 1M491.7 391.1l.6 1.1M492.6 392.7l.6 .9M493.6 394.1l.7 1M494.7 395.5l1 .7M496.2 396.5l.9 .7M497.6 397.6l.9 .7M499 398.6l.7 .9M575.5 399.1l-.5 1.1M576.5 397.6l-.8 1"/>
<path d="M578 396.7l-1.1 .6M579.7 396.4l-1.1 .2M581.5 396.1l-1.2 .3M582.9 395.1l-.9 .7M583.7 393.6l-.5 1M584.2 391.9l-.3 1.1M584.7 390.1l-.3 1.2M585.2 388.4l-.3 1.2M585.8 386.8l-.4 1.1M586.5 385.1l-.5 1.1M587.1 383.5l-.4 1.1M587.1 381.7v1.2"/>
<path d="M500 400l.6 1.1M500.9 401.6l.6 1M501.8 403.1l.6 1M502.7 404.7l.6 1M503.6 406.1l.6 1M504.5 407.7l.8 .9M505.6 409.1l.7 .9M506.6 410.5l.8 .9M507.8 411.9l.8 .9M508.9 413.2l.8 .8M509.9 415.9l.3 1.2M510.1 414.5l.9 .8"/>
<path d="M510.4 417.7l.2 1.2M510.8 419.4l.4 1.1M511.5 415.6l1 .6M513 416.5l1 .6M514.5 417.5l1 .6M516 418.4l1.1 .6M517.6 419.3l1.1 .2M520.2 418.6l-.9 .7M521.6 417.5l-.9 .7M522.7 416.1l-.8 .9M523.6 414.6l-.6 1M524.4 412.9l-.6 1.1"/>
<path d="M525.2 411.5l-.6 .9M526.3 410l-.7 1M527.7 409l-1 .6M529.3 408.2l-1.1 .4M531 407.9l-1.1 .1M531.6 407.9h1.2M533.4 408h1.2M535.1 408.1l1.2 .3M536.8 408.6l1.1 .4M538.5 409.3l1 .5M540 410.1l.9 .8M541.3 411.3l.9 .8"/>
<path d="M542.6 412.5l.9 .8M543.9 413.7l.9 .8M545.2 414.9l.8 .9M546.5 416.2l.8 .8M547.7 417.4l.7 1M548.8 418.8l.8 .9M572 412.7v1.2M572.1 414.5l.3 1.1M572.3 411l-.2 1.1M572.5 416.2l.3 1.1M572.6 409.2l-.1 1.2M572.9 407.5l-.2 1.1"/>
<path d="M573 417.9l.2 1.1M573.2 419.6v1.2M573.5 405.8l-.4 1.1M574 404.1l-.3 1.2M574.3 402.4l-.2 1.1M574.8 400.7l-.4 1.1M509.7 438.6l-.6 1.1M510 436.9l-.2 1.2M510.4 435.2l-.3 1.1M510.7 433.4l-.1 1.2M511 431.7l-.2 1.1M511.3 430l-.2 1.1"/>
<path d="M511.4 421.1v1.2M511.4 422.9l.1 1.1M511.4 428.2v1.2M511.5 424.6v1.2M511.5 426.4v1.2M550 420.1l.7 1M551 421.6l.5 1M551.8 423.1l.6 1.1M552.7 424.7l.7 1M553.6 426.2l.6 1M554.5 427.7l.6 1M555.4 429.2l.8 .9"/>
<path d="M556.6 430.6l.8 .8M557.8 431.9l.8 .8M559 433.2l.8 .8M560.2 434.5l.8 .9M561.4 435.8l.8 .9M562.5 437.1l.9 .9M563.8 438.4l.8 .8M565 439.7l.9 .8M571.8 433.5l.2 1.2M571.9 431.7l-.1 1.2M572.1 435.2l.4 1.2M572.6 430.1l-.5 1.1"/>
<path d="M572.7 436.9l.2 1.2M572.9 438.6v1.2M573.2 421.4v1.2M573.2 428.5l-.4 1.1M573.3 423.2l.1 1.2M573.4 426.7l-.1 1.2M573.4 424.9v1.2M501.9 460l-.2 1.1M502.2 458.2l-.2 1.2M502.6 456.5l-.3 1.2M502.9 454.8l-.2 1.1M503.2 453l-.1 1.2"/>
<path d="M503.6 451.3l-.2 1.1M503.9 449.5l-.2 1.2M504.4 447.8l-.3 1.2M505.1 446.2l-.5 1.1M505.9 444.7l-.5 1M506.9 443.2l-.7 .9M507.8 441.7l-.6 1M508.8 440.2l-.6 1M566.4 440.8l1 .5M568 441.6l1.1 .4M569.6 442.2l1.2 .3M572.4 442.1l-1.1 .4"/>
<path d="M572.8 440.4l-.1 1.2M501.2 463.4l-.6 1.2M501.6 461.7l-.2 1.2"/>
</g>
<!-- layer: River -->
<path d="M750.9 214.9l1.1 3.4 2.5 6.1a17.4 17.4 0 0 1 2.2 8.7l.1 4.6a4 4 0 0 1-1.3 4.3l-2.5 2.6a15.9 15.9 0 0 0-3.3 6l-.6 15.8a5.6 5.6 0 0 0 2.9 5.3l2.1 2.1a5.3 5.3 0 0 1 2.4 6.1l-.5 2.2a6.7 6.7 0 0 0 .9 6.5 5.9 5.9 0 0 0 4 4.2l2.7 1.8a18.5 18.5 0 0 1 6 4.6 16.1 16.1 0 0 1-.5 6v2.4a38 38 0 0 0 1.8 12.3 12.4 12.4 0 0 0 2.7 6.9 11.9 11.9 0 0 1 6.9 7.7 16.9 16.9 0 0 1 2.2 8.8 22.1 22.1 0 0 1-.2 9.9l.2 3.4 .8 2.2 2.4 5.2 2.9 3.3-.6 1.9 .5 .9 1.8 1.8 .3 1.7 .8 1v1.2l1.2 3.7-.4 2.4M757.4 217l2.2 5.1 2.2 4.1a24.1 24.1 0 0 1 3.5 15.2l-.1 .5a12.2 12.2 0 0 1-2 5.6l-2.2 6.1a9.5 9.5 0 0 0-.7 5.1l.8 6.8 1 3a71.4 71.4 0 0 0 5 14.5l.7 1a17.4 17.4 0 0 1 5.4 8.8l1.9 3.6 2.9 4.6 .1 2.2a16.1 16.1 0 0 0 0 6.5l.5 .9a73.9 73.9 0 0 1 6.5 13.3l1 2 .4 2.2 3.1 8.1a35.3 35.3 0 0 1 3.5 12.9l.5 1.6 .1 2.9 .8 2.9a11.8 11.8 0 0 1 .6 5.2 15.9 15.9 0 0 0 3.4 8.6l1.3 3.3-.1 1.7" fill="none" stroke="#000" stroke-width=".38"/>
<!-- layer: VILLAGE ABADI -->
<g fill="none" stroke="#000" stroke-width=".38">
<path d="M427.6 171.6l.5 .1a1.44 1.44 0 0 0 1.6 1.4 4.5 4.5 0 0 1 3.6 3.8 6 6 0 0 1-4.2 6.6l-.7 .3a1.87 1.87 0 0 1-1.7-1.8l-.8-3.5-.8-1.5-.8-.7 .7-1.6 2.5-2.3zM364.6 198.1l.6-.6a2.17 2.17 0 0 1 2.1 1.5 2.44 2.44 0 0 1 .5 4.1 2.58 2.58 0 0 1-2.8-.3 2.58 2.58 0 0 1-.8-2.8zM667.2 197.8a59.2 59.2 0 0 0 12.3 2.5 1.53 1.53 0 0 1 .2 2.7l-.7 .2-7.2-.3-4.6 .6-2.3-2.6zM373.4 218.3a7.7 7.7 0 0 1 7 2 5.4 5.4 0 0 1 1.1 5.1l-6.5 .8M497 206.6h3.5v2.4h-3.5zM680.1 200.6h1.9v1.2h-1.7M429 235.4l.8-.7a7.2 7.2 0 0 1 8.9-2.5 1.37 1.37 0 0 1 .4 1.8 15.5 15.5 0 0 1-6.1 7.3 4.4 4.4 0 0 1-4.2-.3 5.7 5.7 0 0 1 .2-5.6zM240.1 241.8h31.2v7.5h-31.2zM249.7 244.5a4.1 4.1 0 0 1 4.7-1.4l1.6-.1a1.33 1.33 0 0 1 1.6 .4 1.33 1.33 0 0 1-.1 1.7l.4 .3a.88 .88 0 0 1 1 .7 .88 .88 0 0 1-.7 1l-3.6 .3a2.86 2.86 0 0 1-3.1 .4l-2-.6zM548.5 252.8h-12.3v10.4h15v-7.8M548.5 252.7l1.2 .3 .9 .7 .6 1.7M649.3 273l12-3.5a79.6 79.6 0 0 0 7.4 13.4 15.6 15.6 0 0 1 .8 7.8h-20.2z"/>
<path d="M372 297.3l2-1.2a4.6 4.6 0 0 1 3.8 4.2l.4 1.5a1.75 1.75 0 0 1-.4 2.2l-1.2 1.6a4.3 4.3 0 0 1-7.1 2.6 3.9 3.9 0 0 1-1.1-4.4 9.5 9.5 0 0 1 3.6-6.5zM402.1 302.3a2.91 2.91 0 0 1 4.5 1l.6 .8a2.95 2.95 0 0 1 .6 3.8 2.95 2.95 0 0 1-3.7 1.2l-.1-.1a6.7 6.7 0 0 1-2.1-6.5zM407.6 344.9l-.7 .9a2.78 2.78 0 0 0-1 2.3 .81 .81 0 0 0-.7 .7 .81 .81 0 0 0 .5 .9l.8 1.5a1.58 1.58 0 0 0 2.3 .9l1.1-.6M563.4 351.9a6.8 6.8 0 0 1 5-1.3l3.1 .2 .7 .8 1 3.1 .6 4.7a2.67 2.67 0 0 1-1.4 3.2l-.2 .5a.99 .99 0 0 1-.3 1.2 .99 .99 0 0 1-1.3-.1l-.5-.2a14.5 14.5 0 0 0-7-4.2l-.6-.7a2.13 2.13 0 0 1-.1-3zM506.6 361.2l1-1a4.4 4.4 0 0 1 4-1.9l5.8 .7 1.1 .5 2.3 2.1a2.12 2.12 0 0 1 .5 3.5 11.1 11.1 0 0 1-8.7 2.4 11.9 11.9 0 0 1-5.8-2.9l-.9-1.8zM620.2 363.8l1.9-1.6a35 35 0 0 0 14.1-10.5l.5 .1a2.39 2.39 0 0 1 1.7 1.8l1.6 2 .7 .5a2.2 2.2 0 0 1 .7 3.4l-3.7 5.7a43.4 43.4 0 0 1-11.1 10.3 3.6 3.6 0 0 1-4.6-1 9.1 9.1 0 0 1-3.1-9z"/>
</g>
<!-- layer: Text -->
<g fill="none" stroke="#000" stroke-width=".38">
<path d="M620.3 51.5h149.3M703 215.6l1.2 5.3M657.3 266.1h2.2v1.8h-2.2zM659.5 267h3.3M660.1 266.7l-.6 .3 .6 .2M631.5 299.2l8 .6M61.4 373.2l18.8-12.7 18.7 12.7zM64.3 376.1h32.4M163.2 367.9h119.7v5.5h-119.7zM163.2 370.6h119.7M178.2 367.9v5.5M193.1 367.9v5.5"/>
<path d="M223.1 367.9v5.5M253 367.9v5.5M373.5 386.5h3.5"/>
</g>
<g fill="#000" stroke="#000" stroke-width=".38">
<path d="M702.5 213.4l.8 2.1-.7 .2zM629.2 299.1l2.3-.2-.1 .7zM371.2 386.5l2.3-.3v.7z"/>
<path d="M163.2 367.9l15 2.7v-2.7zM163.2 367.9l15 2.7h-15z"/>
<path d="M178.2 370.6l14.9 2.8v-2.8zM178.2 370.6l14.9 2.8h-14.9z"/>
<path d="M193.1 367.9l30 2.7v-2.7zM193.1 367.9l30 2.7h-30z"/>
<path d="M223.1 370.6l29.9 2.8v-2.8zM223.1 370.6l29.9 2.8h-29.9z"/>
<path d="M253 367.9l29.9 2.7v-2.7zM253 367.9l29.9 2.7h-29.9z"/>
</g>
<!-- layer: GRID -->
<g fill="none" stroke="#000" stroke-width=".38">
<path d="M506.7 156.1v54.3M519.1 156.1v54.3M531.6 156.1v54.3M544 156.1v54.3M556.4 156.1v54.3M568.8 156.1v54.3M581.3 156.1v54.3M593.7 156.1v66.6M606.1 156.1v81M618.5 156.1v81.1M631 156.1v78M643.4 156.1v71.3"/>
<path d="M655.8 156.1v61.3M668.2 156.1v60.6M680.7 156.1v60.3M693.1 156.1v60M705.5 156.1v59.6M717.9 156.1v59.5M494.3 166.9h236.1M494.3 177.8h236.1M494.3 188.7h236.1M494.3 199.5h236.1M730.4 210.4h-236.1v-54.3h236.1v59.6M592 221.3h58.2"/>
<path d="M600.5 232.1h33.8"/>
</g>
<!-- layer: Distric Boundary -->
<path d="M240.1 187h31.2v6.2h-31.2z" fill="none" stroke="#000" stroke-width=".38"/>
<path d="M240.1 190.1h10.3M253.9 190.1h3.6M261 190.1h10.3" fill="none" stroke="#000" stroke-width="1"/>
<!-- layer: CONTROLLED AREA BOUNDARY -->
<path d="M240.1 197.2h31.2v6.2h-31.2z" fill="none" stroke="#000" stroke-width=".38"/>
<path d="M240.1 200.3h10.3M253.9 200.3h3.6M261 200.3h10.3" fill="none" stroke="#000" stroke-width=".8"/>
<!-- layer: ADDITIONAL CONTROLLED AREA BOUNDARY -->
<path d="M240.1 207.7h31.2v6.3h-31.2z" fill="none" stroke="#000" stroke-width=".38"/>
<!-- layer: Road -->
<path d="M240.1 230.8h31.2v6.3h-31.2z" fill="none" stroke="#000" stroke-width=".38"/>
<!-- layer: RECTANGLE NO. -->
<path d="M240.1 267.8h31.2v6.3h-31.2zM249.3 268.6h12.8v4.1h-12.8z" fill="none" stroke="#000" stroke-width=".38"/>
<!-- layer: M.C. BOUNDARY -->
<path d="M240.1 253.6h31.2v6.3h-31.2z" fill="none" stroke="#000" stroke-width=".38"/>
<!-- layer: Text -->
<g fill="#000">
<path d="M20 46.5a14.5 14.5 0 0 1 13.7-2 8.2 8.2 0 0 1 5.5 7.9l-5.8 .2a4.4 4.4 0 0 0-5.2-4.1 4.4 4.4 0 0 0-4.8 2.5 3.3 3.3 0 0 0 3.1 3.1l6.3 1.7a8.7 8.7 0 0 1 7.2 9.2 8.7 8.7 0 0 1-8.5 8.1l-2.9 .1a10.5 10.5 0 0 1-10.7-5.7l-1.1-4.1 5.6-.5a6.1 6.1 0 0 0 7.9 5.3 3.7 3.7 0 0 0 3.3-1.9 3.7 3.7 0 0 0-.1-3.8l-1.9-1-6-1.7a8.9 8.9 0 0 1-7.8-7.7 7.5 7.5 0 0 1 2.2-5.6zM83.1 44.2h8.7l5.1 19.5 5.1-19.5h8.7v28.5h-5.4v-22.4l-5.6 22.4h-5.6l-5.6-22.4v22.4h-5.4zM154.9 44.4h5.8v23.5h14.3v4.8h-20.1zM184 44.2h5.7v12.6l11.7-12.6h7.7l-10.8 11.1 11.4 17.4h-7.5l-7.8-13.4-4.7 4.8v8.6h-5.7zM217.5 44.2h5.7v11.2h11.3v-11.2h5.8v28.5h-5.8v-12.5h-11.3v12.5h-5.7z"/>
<path d="M57.8 44.2h6.1l11.5 28.5h-6.3l-2.5-6.5h-11.4l-2.4 6.5h-6zM60.8 50.8l-3.8 10.7h7.7z"/>
<path d="M129.4 44.2h6.1l11.4 28.5h-6.3l-2.5-6.5h-11.3l-2.4 6.5h-6.1zM132.4 50.8l-3.9 10.7h7.8z"/>
<path d="M259.2 44.2h6.1l11.4 28.5h-6.2l-2.5-6.5h-11.4l-2.4 6.5h-6.1zM262.2 50.8l-3.9 10.7h7.8z"/>
</g>
<!-- layer: Tittle Block -->
<path d="M5.6 36.2h829.4v522.2h-829.4zM292.5 36.2v500.1M5.6 536.3h335.1v22.1" fill="none" stroke="#000" stroke-width=".38"/>
<!-- layer: 0 -->
<path d="M603.9 232.3l1.4 .6-.6 1.5M605.3 232.9l-12.4 4.8 1.1 1.5M631.5 232.7l4.3 3.2h1.6M633.2 232.5l-1.7 .2 .3 1.6" fill="none" stroke="#000" stroke-width=".38"/>
<g font-size="10.2">
<text x="16.9" y="100.8">CONTROLLED AREA IN TEHSIL SAMALKHA DISTT.</text>
<text x="16.6" y="113.2">PANIPAT UNDER SECTION 4 (I) OF THE PUNJAB</text>
<text x="16.9" y="125.5">SCHEDULED ROADS AND CONTROLLED AREAS</text>
<text x="16.8" y="149.4">(PUNJAB ACT 41 OF 1963)</text>
</g>
<text font-size="9.4" x="16.7" y="137.2">RESTRICTION OF UNREGULATED DEVELOPMENT ACT,1963</text>
<g font-size="8.7">
<text x="52.4" y="397.2">DRG. NO. D.T.P. (PN) 319/07 DATED 15.1.2007</text>
<text x="52.4" y="551">DEPTT. OF TOWN &amp; COUNTRY PLANNING HARYANA</text>
</g>
<text font-size="6.9" x="590" y="252.1">DISTT. SONIPAT</text>
<g font-size="6.6">
<text x="516.1" y="435.7">V. SANPERA</text>
<text x="519.8" y="443.7">H.B. NO. 3</text>
</g>
<g font-size="6.1">
<text x="786.7" y="331.1" transform="rotate(-112 786.7 331.1)">YAMUNA RIVER</text>
<text x="78" y="359.6">N</text>
</g>
<g font-size="5.8">
<text x="52.7" y="191.5">LEGEND</text>
<text x="52.6" y="199.4">DISTT. BOUNDARY</text>
<text x="52.8" y="209.1">CONTROLLED AREA BOUNDARY</text>
<text x="53.1" y="220.1">ADDITIONAL CONTROLLED AREA BOUNDARY</text>
<text x="53.1" y="230.7">VILLAGE BOUNDARY</text>
<text x="52.7" y="240.4">METALLED ROAD</text>
<text x="53.1" y="254">VILLAGE ABADI</text>
<text x="52.7" y="264.2">M.C. BOUNDARY</text>
<text x="52.6" y="275.8">RECTANGLE NO.</text>
</g>
<g font-size="5.7">
<text x="569.8" y="163.5">DISTT. PANIPAT</text>
<text x="52.6" y="427.7">DRAWN BY</text>
<text x="52.6" y="448.9">PLANNING ASSTT.</text>
<text x="53.1" y="468.7">ASSTT. TOWN PLANNER</text>
<text x="52.6" y="480.7">DISTT. TOWN PLANNER</text>
<text x="52.8" y="494.2">SENIOR TOWN PLANNER</text>
<text x="52.6" y="500.7">ROHTAK</text>
</g>
<g font-size="4.8">
<text x="317.4" y="200.6">V. GARHI GULAMA</text>
<text x="555.5" y="253.8">V. DATAULI</text>
<text x="554.1" y="259.5">H.B. NO. 110</text>
<text x="412.1" y="310.7">V. BAROT</text>
<text x="411.8" y="316.4">H.B. NO.106</text>
<text x="402.6" y="321.8" transform="rotate(73 402.6 321.8)">G.T.</text>
<text x="407.8" y="339.6" transform="rotate(73 407.8 339.6)">ROAD</text>
<text x="417.9" y="346.6">V. TEHA</text>
<text x="554.2" y="343.8">V. KHERI TAGA</text>
<text x="557.3" y="349.5">H.B. NO. 109</text>
<text x="605.5" y="352.2">V. GHASOLI</text>
<text x="418.7" y="356.9">H.B. NO. 107</text>
<text x="471.5" y="357.2">V. SHAHPUR TAGA</text>
<text x="608" y="356.9">H.B. NO.2</text>
<text x="472.8" y="362.9">H.B. NO. 108</text>
<text x="177.9" y="379.5">SCALE:-1&quot;=2640'</text>
<text x="438.8" y="455" transform="rotate(79 438.8 455)">TO DELHI</text>
</g>
<g font-size="4.7">
<text x="298.9" y="522.6">DIRECTOR</text>
<text x="299.1" y="528.3">TOWN AND COUNTRY PLANNING</text>
<text x="298.8" y="534.1">HARYANA, CHANDIGARH</text>
</g>
<g font-size="4.6">
<text x="103.5" y="427.6">(AJMER SINGH TRACER)</text>
<text x="116.4" y="448">(T.L. SHARMA)</text>
<text x="137.2" y="467.9">(SANJEEV MANN)</text>
<text x="139.1" y="479.9">(B.K. SAINI)</text>
</g>
<g font-size="4.2">
<text x="409.7" y="189.1">V. BAKHARPUR</text>
<text x="413.2" y="194.1">H.B. NO. 113</text>
<text x="252.1" y="272">212</text>
<text x="640.9" y="301.2">CONTROLLED AREA BOUNDARY DECLARED VIDE</text>
<text x="640.8" y="306.3">NOTIFICATION NO. CCP (NCR)/NT (SG-SNP)/2/CA/A/2006/</text>
<text x="640.9" y="311.3">3177A DATED 25.10.2006</text>
<text x="360.8" y="318">H.B. NO. 105</text>
<text x="361.1" y="313">V. BAI</text>
<text x="174.9" y="384.2">(IN ORIGINAL DRG. ONLY)</text>
<text x="90.6" y="428.1">Sd/</text>
<text x="106.8" y="448.2">Sd/</text>
<text x="126.8" y="468.7">Sd/</text>
<text x="127.7" y="481.1">Sd/</text>
<text x="309" y="515.3">Sd/</text>
<text x="252.2" y="517.3">Sd/</text>
<text x="221.4" y="527.7">(N.C.R.) HARYANA, PANCHKULA</text>
<text x="221.4" y="522.7">CHIEF CO - ORDINATOR PLANNER,</text>
</g>
<g font-size="3.8">
<text x="620.3" y="50.7">HARYANA GOVT. GAZ. (EXTRA.), APR. 20, 2007 (CHTR. 30, 1929 SAKA) (1831-1838)</text>
<text x="359.3" y="146.4" transform="rotate(77 359.3 146.4)">FROM PANIPAT</text>
<text x="538.4" y="185.8">5</text>
<text x="547" y="185.8">4</text>
<text x="559" y="182">144</text>
<text x="571.8" y="184.6">145</text>
<text x="583.9" y="185.6">146</text>
<text x="597.1" y="185.6">147</text>
<text x="609" y="185.6">148</text>
<text x="621" y="182.5">V. RAKASHERA</text>
<text x="621.4" y="185.9">149</text>
<text x="633.6" y="185.9">150</text>
<text x="646.5" y="185.9">151</text>
<text x="658.8" y="184.9">152</text>
<text x="671.8" y="184.9">153</text>
<text x="683.6" y="184.7">154</text>
<text x="696.1" y="185.2">155</text>
<text x="708.6" y="185.2">156</text>
<text x="574.9" y="190.8">180</text>
<text x="623.2" y="191.5">H.B. No. 91</text>
<text x="585.2" y="193.8">179</text>
<text x="595.2" y="196">178</text>
<text x="606.1" y="196">177</text>
<text x="622.7" y="196">176</text>
<text x="635.1" y="197.1">175</text>
<text x="648.1" y="194.1">174</text>
<text x="660.2" y="194.1">173</text>
<text x="670.7" y="194.1">172</text>
<text x="683.9" y="195.3">171</text>
<text x="696.7" y="195.3">170</text>
<text x="709" y="196.5">169</text>
<text x="721.8" y="196.5">168</text>
<text x="503.1" y="200.5">V. PATTI</text>
<text x="585.7" y="198.8">182</text>
<text x="606.7" y="199.5">B</text>
<text x="684.2" y="202.6">PS</text>
<text x="708.9" y="203.8">190</text>
<text x="502.9" y="205">BRAHMAN</text>
<text x="508.6" y="209.2">H.B. NO. 111</text>
<text x="572.8" y="205.6">A</text>
<text x="586.5" y="204.8">183</text>
<text x="598.5" y="207">184</text>
<text x="610.5" y="207">185</text>
<text x="623.7" y="206.8">186</text>
<text x="634.8" y="206.3">187</text>
<text x="645.3" y="206.4">188</text>
<text x="653.9" y="205.7">10</text>
<text x="659.7" y="207.2">9</text>
<text x="664" y="208.6">V. BUDHAN PUR</text>
<text x="672.1" y="205.8">8</text>
<text x="685" y="205.6">7</text>
<text x="696.1" y="206.1">6</text>
<text x="701.4" y="205.5">189</text>
<text x="721.6" y="205">191</text>
<text x="589" y="213.8">208</text>
<text x="646.6" y="215.6">203</text>
<text x="653.9" y="213.3">11</text>
<text x="659.7" y="214.9">12</text>
<text x="669" y="213.1">H.B. No. 92</text>
<text x="684.1" y="215.9">14</text>
<text x="695.6" y="214.7">15</text>
<text x="709.5" y="214.2">200</text>
<text x="718.8" y="214.2">199</text>
<text x="597.3" y="218.6">207</text>
<text x="609.4" y="218.5">206</text>
<text x="621" y="219.6">205</text>
<text x="632.1" y="218.4">204</text>
<text x="670.8" y="216.1">13</text>
<text x="590.1" y="222.9">209</text>
<text x="599.5" y="227.7">210</text>
<text x="603.1" y="224.2">C</text>
<text x="619.1" y="224.4">D</text>
<text x="632.4" y="227.7">213</text>
<text x="643.4" y="224.2">214</text>
<text x="703.3" y="225">201</text>
<text x="608.8" y="231">211</text>
<text x="620.3" y="228.6">212</text>
<text x="608.8" y="236.9">219</text>
<text x="618.5" y="234.9">218</text>
<text x="637" y="236.9">217</text>
<text x="594.5" y="241.3">220</text>
<text x="618.5" y="245.3">E</text>
<text x="663.8" y="268">SHIV MANDIR</text>
<text x="671.5" y="277.8">V. BEGA</text>
<text x="671.3" y="282.3">H.B. NO.1</text>
<text x="160.3" y="365.6">2640'</text>
<text x="175.9" y="365.6">1320'</text>
<text x="193.1" y="365.6">0'</text>
<text x="221.9" y="365.6">2640'</text>
<text x="252.4" y="365.6">5280'</text>
<text x="279.3" y="365.6">7920'</text>
<text x="471.9" y="448.3">NOTIFICATION</text>
</g>
<g font-size="3.4">
<text x="378.1" y="386.9">MUNICIPLA COMMITTEE</text>
<text x="378.1" y="391.1">LIMIT OF GANAUR</text>
</g>
<g font-size="2.4">
<text x="653.9" y="199.5">1</text>
<text x="659.9" y="199.3">2</text>
<text x="675.7" y="199.5">3</text>
<text x="688.1" y="199.5">4</text>
<text x="695.5" y="199.4">5</text>
</g>
</svg>
